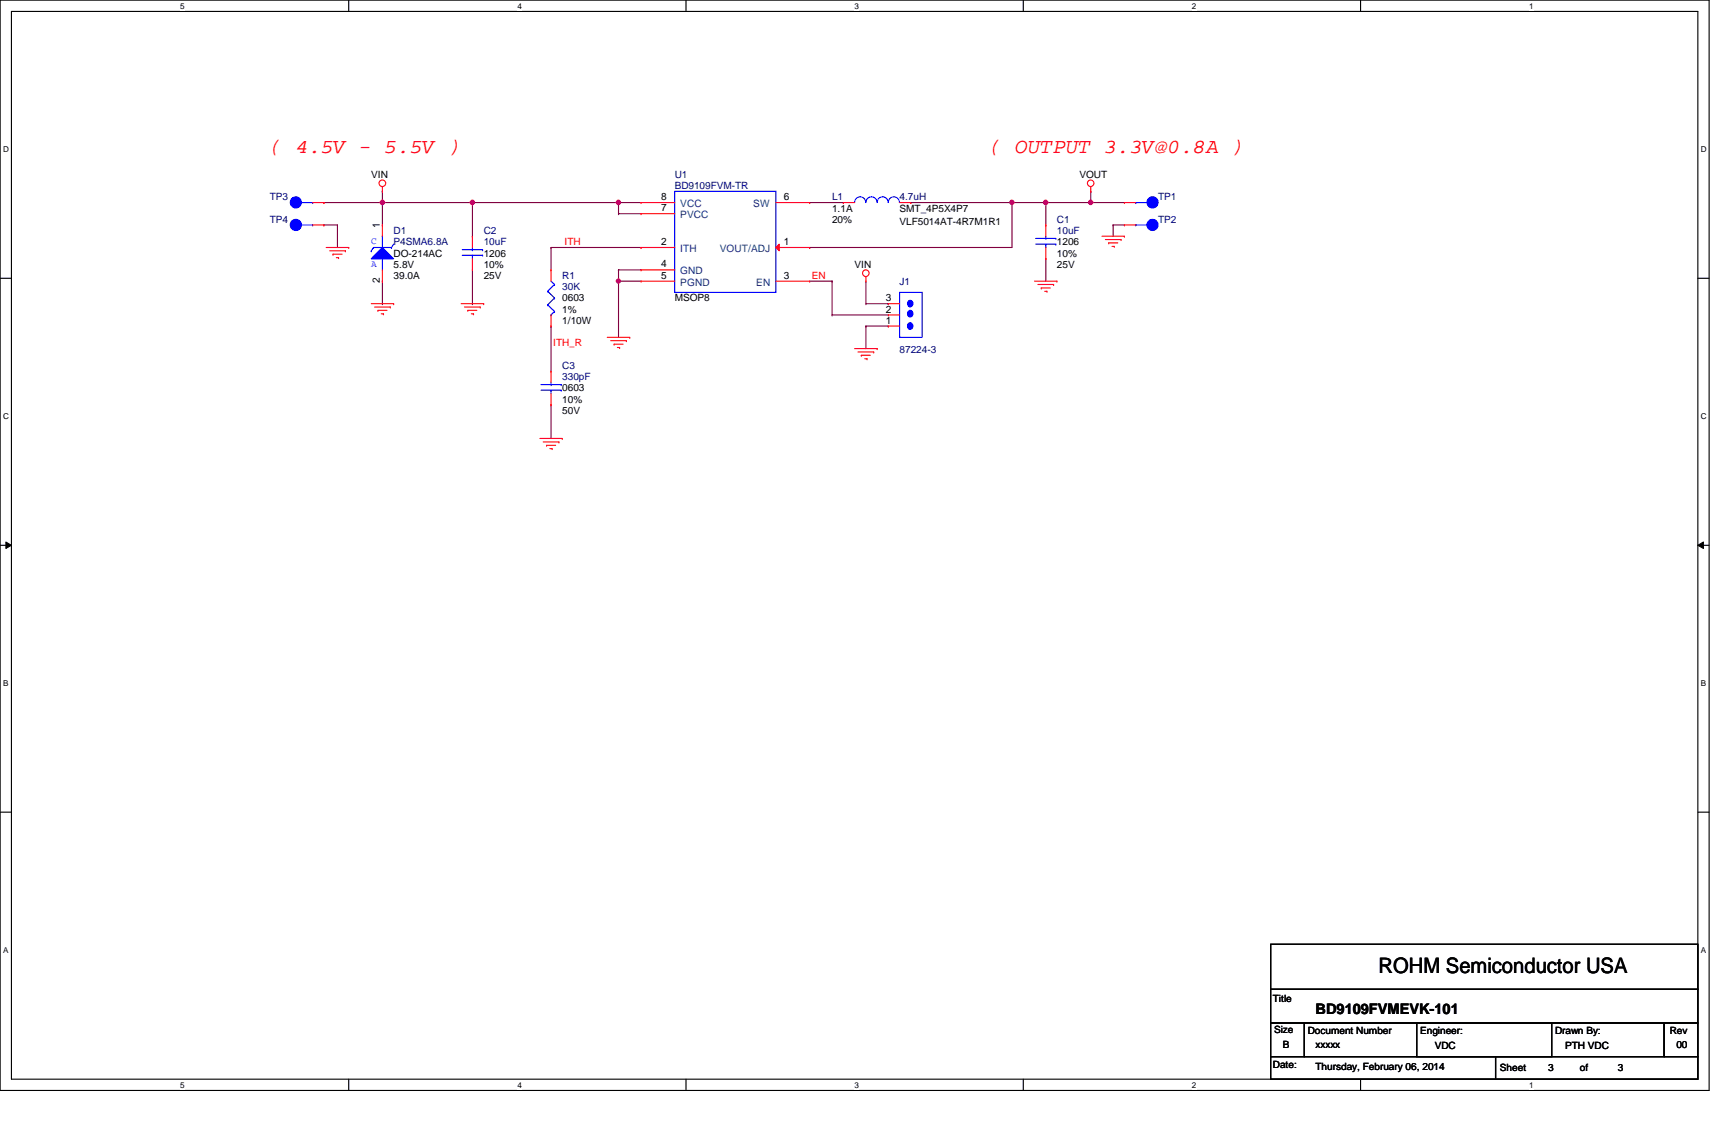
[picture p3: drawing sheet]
<svg xmlns="http://www.w3.org/2000/svg" width="457mm" height="305mm" viewBox="0 0 457 305" stroke-linecap="round" stroke-linejoin="round" font-family="sans-serif">
<path d="M0 0h455.6v290.8h-455.6zM3 3h449.6v284.8h-449.6z" fill="none" stroke="#000" stroke-width=".3"/>
<g fill="#fff">
<path d="M48 .4h1.2v2.4h-1.2z"/>
<path d="M48 288.1h1.2v2.4h-1.2z"/>
</g>
<path d="M93 0v3M93 287.8v3" fill="none" stroke="#000" stroke-width=".3"/>
<g fill="#fff">
<path d="M137.9 .4h1.2v2.4h-1.2z"/>
<path d="M137.9 288.1h1.2v2.4h-1.2z"/>
</g>
<path d="M182.9 0v3M182.9 287.8v3" fill="none" stroke="#000" stroke-width=".3"/>
<g fill="#fff">
<path d="M227.8 .4h1.2v2.4h-1.2z"/>
<path d="M227.8 288.1h1.2v2.4h-1.2z"/>
</g>
<path d="M272.8 0v3M272.8 287.8v3" fill="none" stroke="#000" stroke-width=".3"/>
<g fill="#fff">
<path d="M317.8 .4h1.1v2.4h-1.1z"/>
<path d="M317.8 288.1h1.1v2.4h-1.1z"/>
</g>
<path d="M362.7 0v3M362.7 287.8v3" fill="none" stroke="#000" stroke-width=".3"/>
<g fill="#fff">
<path d="M407.7 .4h1.2v2.4h-1.2z"/>
<path d="M407.7 288.1h1.2v2.4h-1.2z"/>
<path d="M.8 38.6h1.5v2.4h-1.5z"/>
<path d="M453.4 38.6h1.5v2.4h-1.5z"/>
<path d="M.8 109.8h1.5v2.4h-1.5z"/>
<path d="M453.4 109.8h1.5v2.4h-1.5z"/>
</g>
<path d="M0 74.2h3M452.6 74.2h3" fill="none" stroke="#000" stroke-width=".3"/>
<g fill="#fff">
<path d="M.8 181h1.4v2.4h-1.4z"/>
<path d="M453.4 181h1.4v2.4h-1.4z"/>
</g>
<path d="M0 145.4h3M452.6 145.4h3" fill="none" stroke="#000" stroke-width=".3"/>
<path d="M1.6 144.5l1.4 .9-1.4 .9zM452.6 145.4l1.5-.9v1.8z" fill="#000"/>
<path d="M1.6 144.5l1.4 .9-1.4 .9zM452.6 145.4l1.5-.9v1.8z" fill="none" stroke="#000" stroke-width=".27"/>
<g fill="#fff">
<path d="M.8 252.1h1.4v2.5h-1.4z"/>
<path d="M453.4 252.1h1.4v2.5h-1.4z"/>
</g>
<path d="M0 216.6h3M452.6 216.6h3" fill="none" stroke="#000" stroke-width=".3"/>
<path d="M164.9 54h.1M164.9 54h6" fill="none" stroke="#800040" stroke-width=".3"/>
<circle cx="164.9" cy="54" r=".59" fill="#f0f"/>
<circle cx="164.9" cy="54" r=".59" fill="none" stroke="#f0f" stroke-width=".3"/>
<path d="M164.9 75h.1M164.9 75v15" fill="none" stroke="#800040" stroke-width=".3"/>
<circle cx="164.9" cy="74.9" r=".57" fill="#f0f"/>
<circle cx="164.9" cy="74.9" r=".57" fill="none" stroke="#f0f" stroke-width=".3"/>
<g fill="none" stroke="#800040" stroke-width=".3">
<path d="M86.4 60h.1M86.4 54h.1M86.4 60h3.6M90 60h.1M90 60v6M101.9 51h.1M101.9 51v3h-15.5M269.8 54h.1M269.8 54h21M278.8 54h.1M278.8 54v6M296.8 60h.1"/>
<path d="M296.8 60h3M296.8 60v3M278.8 69h.1M278.8 69v6"/>
</g>
<circle cx="290.8" cy="54" r=".59" fill="#f0f"/>
<circle cx="290.8" cy="54" r=".59" fill="none" stroke="#f0f" stroke-width=".3"/>
<circle cx="278.8" cy="54" r=".59" fill="#f0f"/>
<circle cx="278.8" cy="54" r=".59" fill="none" stroke="#f0f" stroke-width=".3"/>
<g fill="none" stroke="#800040" stroke-width=".3">
<path d="M164.9 57h.1M164.9 54h.1M164.9 57h6M164.9 54v3M269.8 54h.1M269.8 54v12M290.8 51h.1M290.8 54h.1M290.8 51v3M290.8 54h9M164.9 72h.1M164.9 75h.1"/>
<path d="M164.9 72v3M164.9 72h6M164.9 75h6"/>
</g>
<circle cx="269.8" cy="54" r=".59" fill="#f0f"/>
<circle cx="269.8" cy="54" r=".59" fill="none" stroke="#f0f" stroke-width=".3"/>
<g fill="none" stroke="#800040" stroke-width=".3">
<path d="M101.9 54h.1M101.9 54h63M125.9 54h.1M125.9 54v9M215.9 54h8.9M224.8 54h.1M242.8 54h.1M242.8 54h27M146.9 66h.1M146.9 66h24M146.9 66v6M170.9 66h.1"/>
<path d="M215.9 66h.1M215.9 66h53.9M215.9 75h5.9M221.8 75h.1M221.8 75v9M230.8 75v6M146.9 87h.1M146.9 87v12M221.8 84h.1M221.8 84h15M230.8 81h.1M230.8 87h.1"/>
<path d="M230.8 87v6M230.8 81h6M230.8 87h6M236.8 81h.1M236.8 87h.1M146.9 107.9h.1M146.9 107.9v9"/>
</g>
<circle cx="125.9" cy="54" r=".59" fill="#f0f"/>
<circle cx="125.9" cy="54" r=".59" fill="none" stroke="#f0f" stroke-width=".3"/>
<circle cx="101.9" cy="54" r=".59" fill="#f0f"/>
<circle cx="101.9" cy="54" r=".59" fill="none" stroke="#f0f" stroke-width=".3"/>
<path d="M101.9 54h.1M101.9 54v6M101.9 75v6M125.9 72v9M101.9 81h.1M125.9 81h.1" fill="none" stroke="#800040" stroke-width=".3"/>
<g fill="none" stroke="#f00" stroke-width=".3">
<path d="M101.9 51h.1M101.9 49.8v1.2M290.8 51h.1M290.8 49.8v1.2M87 66h6M87.9 66.9h4.2M88.8 67.8h.1M88.8 67.8h2.4M89.7 68.7h.6M90.3 68.7h.1M92.1 66.9h.1M93 66h.1"/>
<path d="M230.8 75h.1M230.8 73.8v1.2M275.8 75h6M276.7 75.9h4.2M277.6 76.8h.1M277.6 76.8h2.4M278.5 77.7h.6M279.1 77.7h.1M280.9 75.9h.1M281.8 75h.1M293.8 63h6M294.7 63.9h4.2"/>
<path d="M295.6 64.8h.1M295.6 64.8h2.4M296.5 65.7h.6M297.1 65.7h.1M298.9 63.9h.1M299.8 63h.1M99 81h5.9M99.9 81.9h4.2M100.8 82.8h.1M100.8 82.8h2.4M101.6 83.7h.6M102.2 83.7h.1"/>
<path d="M104.1 81.9h.1M104.9 81h.1M122.9 81h6M123.8 81.9h4.2M124.7 82.8h.1M124.7 82.8h2.4M125.6 83.7h.6M126.2 83.7h.1M128 81.9h.1M128.9 81h.1M161.9 90h6M162.8 90.8h4.2"/>
<path d="M163.7 91.8h.1M163.7 91.8h2.4M164.6 92.7h.6M165.2 92.7h.1M167 90.8h.1M167.9 90h.1M227.8 93h6M228.7 93.9h4.2M229.6 94.7h.1M229.6 94.7h2.4M230.5 95.7h.6M231.1 95.7h.1"/>
<path d="M232.9 93.9h.1M233.8 93h.1M143.9 116.9h6M144.8 117.9h4.2M145.7 118.7h.1M145.7 118.7h2.4M146.6 119.6h.6M147.2 119.6h.1M149 117.9h.1M149.9 116.9h.1"/>
<circle cx="101.9" cy="48.9" r=".88"/>
<circle cx="290.8" cy="48.9" r=".87"/>
<circle cx="230.8" cy="72.8" r=".88"/>
</g>
<path d="M338.8 251.8h113.8v12h-113.8zM338.8 263.8h113.8v9h-113.8zM338.8 272.8h8.9v9h-8.9zM347.7 272.8h96v9h-96zM377.7 272.8h36v9h-36zM443.7 272.8h8.9v9h-8.9zM338.8 281.8h59.9v6h-59.9zM398.7 281.8h53.9v6h-53.9z" fill="none" stroke="#000" stroke-width=".3"/>
<path d="M101.9 66l3 3h-5.9z" fill="#00f"/>
<path d="M99 66.9h.1M99.6 66h.1M99.6 66h4.8M99.6 66l-.6 .9M101.9 66l3 3h-5.9zM101.9 69h.1M101.9 63h.1M101.9 66h.1M101.9 63v3M101.9 69v3M104.4 66h.1M104.9 65.1l-.5 .9" fill="none" stroke="#00f" stroke-width=".3"/>
<path d="M101.9 60h.1M101.9 60v3M101.9 75h.1M101.9 72v3" fill="none" stroke="#f00" stroke-width=".3"/>
<circle cx="307.3" cy="54" r="1.49" fill="#00f"/>
<g fill="none" stroke="#00f" stroke-width=".3">
<path d="M302.8 54h.1M302.8 54h3"/>
<circle cx="307.3" cy="54" r="1.49"/>
</g>
<path d="M299.8 54h.1M299.8 54h3" fill="none" stroke="#f00" stroke-width=".3"/>
<circle cx="78.9" cy="60" r="1.49" fill="#00f"/>
<g fill="none" stroke="#00f" stroke-width=".3">
<path d="M80.4 60h3M83.4 60h.1M227.8 54a1.48 1.48 0 0 1 1.5-1.5 1.48 1.48 0 0 1 1.5 1.5M230.8 54a1.48 1.48 0 0 1 1.5-1.5 1.48 1.48 0 0 1 1.5 1.5M233.8 54a1.48 1.48 0 0 1 1.5-1.5 1.48 1.48 0 0 1 1.5 1.5 1.48 1.48 0 0 1 1.5-1.5 1.48 1.48 0 0 1 1.5 1.5M123.2 68.1h5.5M123.2 66.6h5.5M125.9 66.6h.1M125.9 68.1h.1M125.9 66v.6M125.9 68.1v.9M128.7 68.1h.1"/>
<path d="M128.7 66.6h.1"/>
<circle cx="78.9" cy="60" r="1.49"/>
</g>
<path d="M83.4 60h3M86.4 60h.1M224.8 54h.1M224.8 54h3M239.8 54h3M242.8 54h.1M125.9 63h.1M125.9 72h.1M125.9 63v3M125.9 69v3" fill="none" stroke="#f00" stroke-width=".3"/>
<circle cx="78.9" cy="54" r="1.49" fill="#00f"/>
<g fill="none" stroke="#00f" stroke-width=".3">
<path d="M80.4 54h3M83.4 54h.1M239.8 78h6v12h-6z"/>
<circle cx="78.9" cy="54" r="1.49"/>
</g>
<path d="M83.4 54h3M86.4 54h.1" fill="none" stroke="#f00" stroke-width=".3"/>
<path d="M242.1 86.3a.78 .78 0 0 1 1.1 .1 .78 .78 0 0 1 0 1.1 .78 .78 0 0 1-1.1 .1 1.08 1.08 0 0 1 0-1.3z" fill-rule="evenodd" fill="#00f"/>
<path d="M242.1 86.3a.78 .78 0 0 1 1.1 .1 .78 .78 0 0 1 0 1.1 .78 .78 0 0 1-1.1 .1 1.08 1.08 0 0 1 0-1.3z" fill="none" stroke="#00f" stroke-width=".3"/>
<path d="M242.1 83a.78 .78 0 0 1 1.1 .1 .78 .78 0 0 1 0 1.1 .78 .78 0 0 1-1.1 .1 1.08 1.08 0 0 1 0-1.3z" fill-rule="evenodd" fill="#00f"/>
<path d="M242.1 83a.78 .78 0 0 1 1.1 .1 .78 .78 0 0 1 0 1.1 .78 .78 0 0 1-1.1 .1 1.08 1.08 0 0 1 0-1.3z" fill="none" stroke="#00f" stroke-width=".3"/>
<path d="M242.1 80.3a.77 .77 0 0 1 1.1 .1 .77 .77 0 0 1 0 1.1 .77 .77 0 0 1-1.1 .1 1.02 1.02 0 0 1 0-1.3z" fill-rule="evenodd" fill="#00f"/>
<g fill="none" stroke="#00f" stroke-width=".3">
<path d="M179.9 51h26.9v27h-26.9zM276.1 65.1h5.4M276.1 63.6h5.4M278.8 63.6h.1M278.8 65.1h.1M278.8 63v.6M278.8 65.1v.9M281.5 65.1h.1M281.5 63.6h.1M242.1 80.3a.77 .77 0 0 1 1.1 .1 .77 .77 0 0 1 0 1.1 .77 .77 0 0 1-1.1 .1 1.02 1.02 0 0 1 0-1.3zM144.2 104.1h5.4M144.2 102.6h5.4"/>
<path d="M146.9 102.6h.1M146.9 104.1h.1M146.9 101.9v.7M146.9 104.1v.8M149.6 104.1h.1M149.6 102.6h.1"/>
</g>
<g fill="none" stroke="#f00" stroke-width=".3">
<path d="M278.8 60h.1M278.8 60v3M278.8 69h.1M278.8 66v3M146.9 99h.1M146.9 99v2.9M236.8 87h.1M236.8 84h.1M236.8 81h.1M236.8 87h3M236.8 84h3M236.8 81h3"/>
<path d="M146.9 107.9h.1M146.9 104.9v3"/>
</g>
<path d="M206.8 66l.9-.9v1.8z" fill="#f00"/>
<g fill="none" stroke="#f00" stroke-width=".3">
<path d="M170.9 57h.1M170.9 54h.1M170.9 54h9M170.9 57h9M206.8 54h9.1M215.9 54h.1M146.9 72h.1M146.9 72v3M170.9 66h.1M170.9 72h.1M170.9 75h.1M170.9 66h9"/>
<path d="M170.9 75h9M170.9 72h9M206.8 66l.9-.9v1.8zM206.8 66h9.1M206.8 75h9.1M215.9 66h.1M215.9 75h.1M146.9 87h.1M146.9 84v3"/>
</g>
<path d="M146 77.7h.1M146 77.7l1.8 1.8M146.9 75l.9 .9M147.8 75.9h.1M147.8 79.5h.1M147.8 75.9l-1.8 1.8M147.8 79.5l-1.8 1.8M146 81.3h.1M146 81.3l1.8 1.8M146.9 84h.1M147.8 83.1h.1M147.8 83.1l-.9 .9" fill="none" stroke="#00f" stroke-width=".3"/>
<circle cx="307.3" cy="60" r="1.49" fill="#00f"/>
<g fill="none" stroke="#00f" stroke-width=".3">
<path d="M302.8 60h.1M302.8 60h3"/>
<circle cx="307.3" cy="60" r="1.49"/>
</g>
<path d="M299.8 60h.1M299.8 60h3" fill="none" stroke="#f00" stroke-width=".3"/>
<circle cx="164.9" cy="54" r=".59" fill="#f0f"/>
<circle cx="164.9" cy="54" r=".59" fill="none" stroke="#f0f" stroke-width=".3"/>
<circle cx="164.9" cy="74.9" r=".57" fill="#f0f"/>
<circle cx="164.9" cy="74.9" r=".57" fill="none" stroke="#f0f" stroke-width=".3"/>
<circle cx="290.8" cy="54" r=".59" fill="#f0f"/>
<circle cx="290.8" cy="54" r=".59" fill="none" stroke="#f0f" stroke-width=".3"/>
<circle cx="278.8" cy="54" r=".59" fill="#f0f"/>
<circle cx="278.8" cy="54" r=".59" fill="none" stroke="#f0f" stroke-width=".3"/>
<circle cx="269.8" cy="54" r=".59" fill="#f0f"/>
<circle cx="269.8" cy="54" r=".59" fill="none" stroke="#f0f" stroke-width=".3"/>
<circle cx="125.9" cy="54" r=".59" fill="#f0f"/>
<circle cx="125.9" cy="54" r=".59" fill="none" stroke="#f0f" stroke-width=".3"/>
<circle cx="101.9" cy="54" r=".59" fill="#f0f"/>
<circle cx="101.9" cy="54" r=".59" fill="none" stroke="#f0f" stroke-width=".3"/>
<g font-size="5.7" fill="#f00">
<text x="72" y="40.7">( 4.5V - 5.5V )</text>
<text x="263.8" y="40.7">( OUTPUT 3.3V@0.8A )</text>
</g>
<text font-size="5.7" x="367.5" y="259.6">ROHM Semiconductor USA</text>
<text font-size="3.9" x="350.7" y="270.4">BD9109FVMEVK-101</text>
<g font-size="2.7">
<text x="99" y="47.4">VIN</text>
<text x="287.8" y="47.4">VOUT</text>
<text x="176.2" y="53.4">8</text>
<text x="209" y="53.4">6</text>
<text x="176.2" y="56.3">7</text>
<text x="221.8" y="56.4">1.1A</text>
<text x="221.8" y="59.4">20%</text>
<text x="239.8" y="56.4">SMT_4P5X4P7</text>
<text x="101.3" y="60.9" transform="rotate(-90 101.3 60.9)">1</text>
<text x="176.2" y="65.4">2</text>
<text x="209" y="65.4">1</text>
<text x="239.8" y="60">VLF5014AT-4R7M1R1</text>
<text x="281.8" y="65.4">1206</text>
<text x="104.9" y="68.4">DO-214AC</text>
<text x="104.9" y="71.4">5.8V</text>
<text x="128.9" y="68.4">1206</text>
<text x="128.9" y="71.4">10%</text>
<text x="176.2" y="71.3">4</text>
<text x="227.8" y="71.4">VIN</text>
<text x="281.8" y="71.4">25V</text>
<text x="281.8" y="68.4">10%</text>
<text x="101.3" y="75.6" transform="rotate(-90 101.3 75.6)">2</text>
<text x="104.9" y="74.4">39.0A</text>
<text x="128.9" y="74.4">25V</text>
<text x="176.2" y="74.3">5</text>
<text x="209" y="74.3">3</text>
<text x="149.9" y="83.4">1%</text>
<text x="149.9" y="80.4">0603</text>
<text x="179.9" y="80.4">MSOP8</text>
<text x="236.2" y="83.4">2</text>
<text x="236.2" y="80.3">3</text>
<text x="149.9" y="86.4">1/10W</text>
<text x="236.2" y="86.3">1</text>
<text x="149.9" y="104.4">0603</text>
<text x="149.9" y="107.4">10%</text>
<text x="149.9" y="110.4">50V</text>
<text x="339.3" y="267.1">Title</text>
<text x="339.6" y="275.5">Size</text>
<text x="348.6" y="275.8">Document Number</text>
<text x="378.6" y="275.8">Engineer:</text>
<text x="414.6" y="275.8">Drawn By:</text>
<text x="445.1" y="275.8">Rev</text>
<text x="342" y="279.4">B</text>
<text x="350.7" y="279.4">xxxxx</text>
<text x="382.5" y="279.7">VDC</text>
<text x="417.3" y="279.7">PTH VDC</text>
<text x="446.9" y="279.4">00</text>
<text x="339.3" y="284.8">Date:</text>
<text x="350.7" y="285.4">Thursday, February 06, 2014</text>
<text x="399.9" y="285.7">Sheet</text>
<text x="412.7" y="285.7">3</text>
<text x="421.2" y="285.7">of</text>
<text x="431.3" y="285.7">3</text>
</g>
<g font-size="2.7" fill="#000080">
<text x="179.9" y="47.4">U1</text>
<text x="72" y="53.4">TP3</text>
<text x="179.9" y="50.4">BD9109FVM-TR</text>
<text x="221.8" y="53.4">L1</text>
<text x="239.8" y="53.4">4.7uH</text>
<text x="308.8" y="53.4">TP1</text>
<text x="72" y="59.4">TP4</text>
<text x="281.8" y="59.4">C1</text>
<text x="308.8" y="59.4">TP2</text>
<text x="104.9" y="62.4">D1</text>
<text x="104.9" y="65.4">P4SMA6.8A</text>
<text x="128.9" y="62.4">C2</text>
<text x="128.9" y="65.4">10uF</text>
<text x="281.8" y="62.4">10uF</text>
<text x="149.9" y="74.4">R1</text>
<text x="149.9" y="77.4">30K</text>
<text x="239.8" y="75.9">J1</text>
<text x="239.8" y="94.2">87224-3</text>
<text x="149.9" y="98.4">C3</text>
<text x="149.9" y="101.4">330pF</text>
</g>
<g font-size="2.7" fill="#004080">
<text x="181.4" y="58.2">PVCC</text>
<text x="181.4" y="55.2">VCC</text>
<text x="200.8" y="55.2">SW</text>
<text x="181.4" y="67.2">ITH</text>
<text x="191.9" y="67.2">VOUT/ADJ</text>
<text x="181.4" y="73.2">GND</text>
<text x="181.4" y="76.2">PGND</text>
<text x="201.6" y="76.2">EN</text>
</g>
<g font-size="2.7" fill="#00f">
<text x="99" y="65.2">C</text>
<text x="99" y="71.2">A</text>
</g>
<g font-size="2.7" fill="#f00">
<text x="150.5" y="65.4">ITH</text>
<text x="216.5" y="74.4">EN</text>
<text x="147.5" y="92.4">ITH_R</text>
</g>
<g font-size="2.2">
<text x="48" y="2.3">5</text>
<text x="137.9" y="2.3">4</text>
<text x="227.8" y="2.3">3</text>
<text x="317.8" y="2.3">2</text>
<text x="407.7" y="2.3">1</text>
<text x=".8" y="40.6">D</text>
<text x="453.4" y="40.6">D</text>
<text x=".8" y="111.7">C</text>
<text x="453.4" y="111.7">C</text>
<text x=".8" y="182.9">B</text>
<text x="453.4" y="182.9">B</text>
<text x=".8" y="254.1">A</text>
<text x="453.4" y="254.1">A</text>
<text x="48" y="290.1">5</text>
<text x="137.9" y="290.1">4</text>
<text x="227.8" y="290.1">3</text>
<text x="317.8" y="290.1">2</text>
<text x="407.7" y="290.1">1</text>
</g>
</svg>
